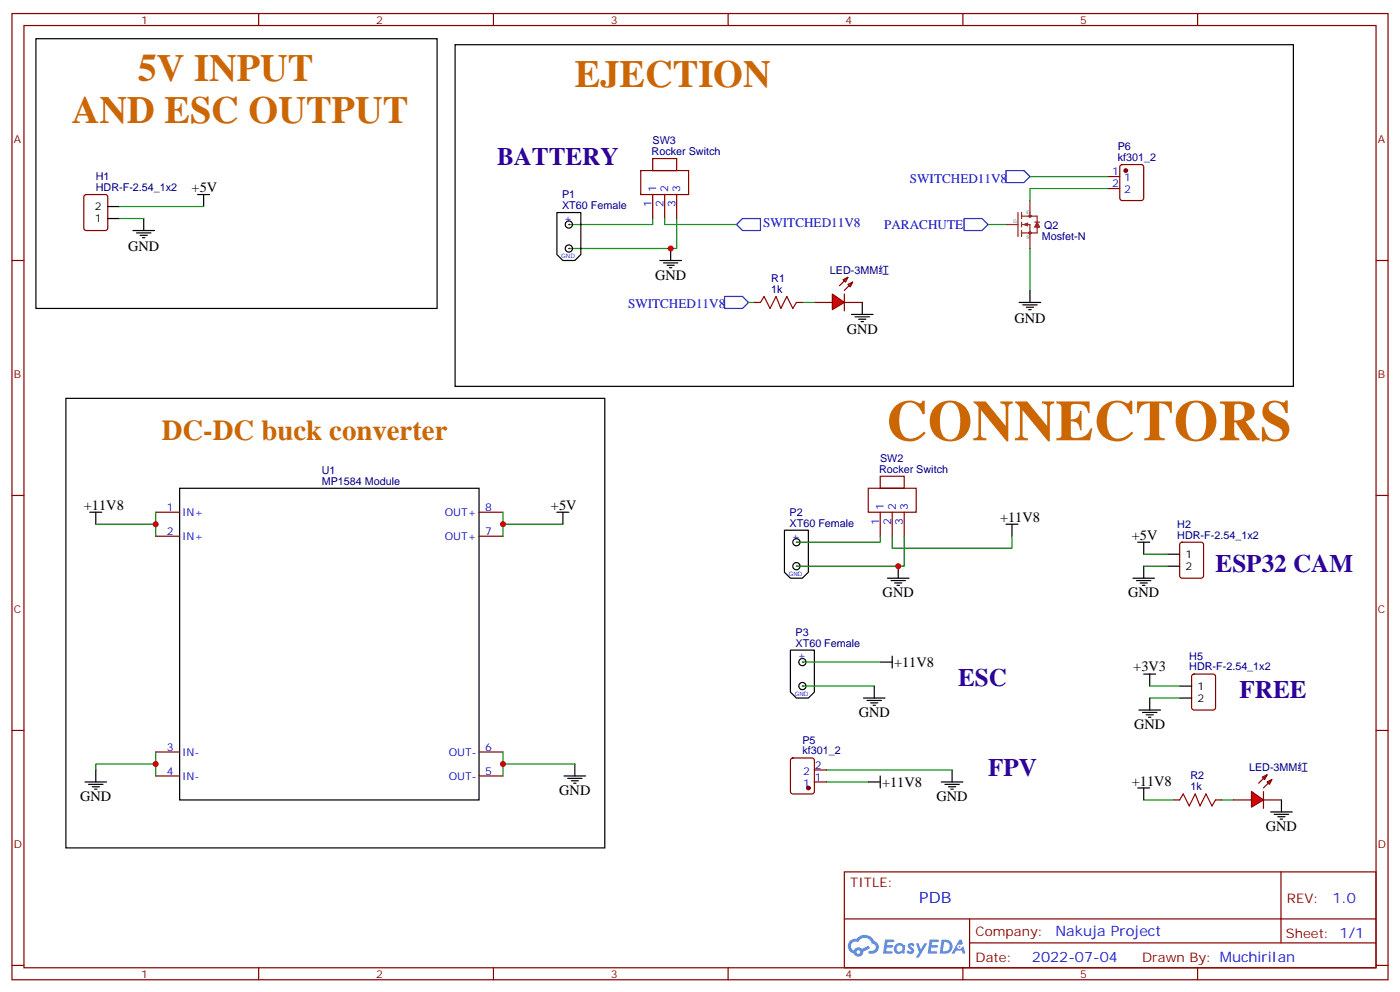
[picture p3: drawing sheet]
<svg xmlns="http://www.w3.org/2000/svg" width="412mm" height="292mm" viewBox="0 0 412 292" stroke-linecap="round" stroke-linejoin="round" font-family="sans-serif">
<g fill="none" stroke="#870000" stroke-width=".35">
<path d="M3.5 4h405.4v284.3h-405.4zM7.1 7.5h398.2v277.3h-398.2zM76.2 4v3.5M145.3 4v3.5M214.5 4v3.5M283.6 4v3.5M352.8 4v3.5M3.5 76.7h3.6M405.3 76.7h3.6M3.5 145.8h3.6M405.3 145.8h3.6M3.5 214.9h3.6"/>
<path d="M405.3 214.9h3.6M248.7 256.6h156.6v28.2h-156.6zM377.3 256.6v20.9M248.7 270.4h156.5M285.6 277.5h119.6M285.6 270.4v14.1M3.5 284.1h3.6M76.2 284.8v3.5M145.3 284.8v3.5M214.5 284.8v3.5M283.6 284.8v3.5M352.8 284.8v3.5"/>
<path d="M405.3 284.1h3.6"/>
</g>
<g fill="#5487ff">
<path d="M267.7 277.8a1.22 1.22 0 0 1 1.7 .2l-.4 .6a.47 .47 0 0 0-.3-.4 .47 .47 0 0 0-.5 .2l.1 .2a1.14 1.14 0 0 1 .8 1.8 1.14 1.14 0 0 1-1.9 0l-.2-.2 .5-.6 .7 .4a.29 .29 0 0 0 .3-.2 .29 .29 0 0 0-.2-.3 1.04 1.04 0 0 1-.6-1.7z"/>
<path d="M260.7 276.5h2.4l.3 .2-.2 .5h-1.8l-.1 .9h1.5l.3 .4-.3 .3h-1.6l-.2 1.1 1.7 .1 .2 .3-.2 .3-2.6 .1z"/>
<path d="M273.8 276.5h2.4l.3 .2-.1 .5h-1.8l-.2 .9h1.6l.3 .4-.4 .3h-1.6l-.1 1.1 1.7 .1 .2 .3-.2 .3-2.6 .1z"/>
<path d="M282.6 276.5h.7l.3 1.3-.6 .3a.69 .69 0 0 0-1 .3 .69 .69 0 0 0 .4 .9 .69 .69 0 0 0 .9-.6l.5-.3 .6 2.2h-.8l-.2-.8h-1.8l-.5 .8h-.8z"/>
<path d="M269.8 277.6h.8l.6 1.8 1.1-1.8h.9l-2.6 4.2h-.8l.9-1.6z"/>
<path d="M277.4 276.5l-.6 4.2h1.3a2.11 2.11 0 0 0 2.5-2.2 2.11 2.11 0 0 0-2.5-2zM278.1 277.2a1.39 1.39 0 0 1 1.7 1.5 1.39 1.39 0 0 1-1.8 1.2h-.3z"/>
<path d="M263.7 278.1a1.54 1.54 0 0 0-.1 2.2 1.54 1.54 0 0 0 2.2 .1l.6 .3 .3-2.3-.2-.3h-.4a1.49 1.49 0 0 0-2.4 0zM264 279.1a.94 .94 0 0 1 1.8 0 .94 .94 0 0 1-1.8 0z"/>
<path d="M250.4 276.9a2.18 2.18 0 0 0 1.1 3.7 1.44 1.44 0 0 0 1.6 .9 1.44 1.44 0 0 0 1.2-1.5l2-1-.5-.7-1.9 1a1.47 1.47 0 0 0-2.4 .4 1.39 1.39 0 0 1-.7-1.9 1.39 1.39 0 0 1 2-.5 2.12 2.12 0 0 1 2.2-1.3 2.12 2.12 0 0 1 1.9 1.7 1.14 1.14 0 0 1 1.1 1.4 1.14 1.14 0 0 1-1.7 .7 .43 .43 0 0 0-.5 .4 .43 .43 0 0 0 .4 .5 1.98 1.98 0 0 0 2.5-1.3 1.98 1.98 0 0 0-1.2-2.5 3.1 3.1 0 0 0-5.3-.7l-.9 .1zM252.3 280.2a.55 .55 0 0 1 1.1 0 .55 .55 0 0 1-1.1 0z"/>
<circle cx="282.6" cy="278.6" r=".26"/>
</g>
<path d="M255.8 143.7h14.1v7h-14.1zM259.3 140.2h7v3.5h-7zM259.3 150.7v7.1M262.8 150.7v7.1M266.3 150.7v7.1" fill="none" stroke="#870000" stroke-width=".35"/>
<g fill="none" stroke="#000" stroke-width=".35">
<path d="M231.1 156h7v12.4l-1.7 1.7h-3.6l-1.7-1.7z"/>
<circle cx="234.6" cy="159.6" r="1.06"/>
<circle cx="234.6" cy="166.6" r="1.06"/>
</g>
<g fill="#870000">
<circle cx="234.6" cy="166.6" r=".18"/>
<circle cx="234.6" cy="159.6" r=".18"/>
</g>
<g fill="none" stroke="#000" stroke-width=".35">
<path d="M10.6 11.4h118.2v79.4h-118.2zM134.1 13.2h246.9v100.5h-246.9zM58.2 57.3h3.5M60 57.3v3.5M39.2 67.8h6.3M40.2 68.5h4.2M41.3 69.3h2.1M42 70h.7M42.3 64.3v3.5M164 62.5h7.1v12.4l-1.8 1.8h-3.5l-1.8-1.8zM194.4 76.7h6.3M195.4 77.4h4.3"/>
<path d="M196.5 78.1h2.1M197.2 78.8h.7M197.6 73.1v3.6M300.2 89h6.4M301.3 89.7h4.2M302.3 90.4h2.1M303 91.1h.7M303.4 85.5v3.5M296.3 154.3h3.6M298.1 154.3v3.5M261.4 170.1h6.4M262.5 170.9h4.2"/>
<path d="M263.5 171.6h2.1M264.2 172.3h.7M264.6 166.6v3.5M259.3 194.8h3.5M262.8 193.1v3.5M254.4 205.4h6.3M255.4 206.1h4.2M256.5 206.8h2.1M257.2 207.5h.7M257.5 201.9v3.5"/>
<circle cx="167.6" cy="66.1" r="1.06"/>
<circle cx="167.6" cy="73.1" r="1.06"/>
</g>
<path d="M303.4 52h22.9M326.3 55.5h-22.9v3.5M192.3 64.3v1.8h-24.7M199.3 64.3v8.8h-31.7M291 66.1h5.3M303.4 73.1v12.4M259.3 157.8v1.8h-24.7M262.8 157.8v3.5h35.3v-3.5M266.3 157.8v8.8h-31.7" fill="none" stroke="#008700" stroke-width=".35"/>
<g fill="none" stroke="#8c2424" stroke-width=".35">
<path d="M303.4 59v4.6M296.3 66.1h3.6M299.9 62.5v7.1M300.9 66.1h2.5v7M300.9 63.6h4.6v4.9h-4.6M300.9 62.5v1.8M300.9 65.4v1.4M300.9 67.8v1.8M302.7 65.7l-1.1 .4 1.1 .3M302.7 65.7v.7M302.7 65.7l-.7 .4 .7 .3M302.7 65.7l-.4 .4"/>
<path d="M304.8 65.4h1.4M305.5 65.4l.7 1.4h-1.4zM305.5 66.1l-.3 .7M305.5 66.1l.4 .7M305.5 66.1l-.3 .3M305.5 66.1l.4 .3"/>
<circle cx="303.4" cy="68.5" r=".35"/>
<circle cx="303.4" cy="63.6" r=".35"/>
</g>
<path d="M326.3 52h3.5M326.3 55.5h3.5M330.1 48.6l.5-.2h5.6l.6 .5 .1 9.4-.5 .7h-5.8l-.7-.4-.1-9.5z" fill="none" stroke="#870000" stroke-width=".35"/>
<circle cx="331.6" cy="50.2" r=".53" fill="#870000" stroke="#870000" stroke-width=".35"/>
<path d="M296.3 50.2h5.3l1.8 1.8-1.8 1.7h-5.3zM217 66.1l1.7-1.8h5.3v3.5h-5.3zM284 64.3h5.3l1.7 1.8-1.7 1.7h-5.3z" fill="none" stroke="#00f" stroke-width=".35"/>
<g fill="#870000">
<circle cx="167.6" cy="73.1" r=".18"/>
<circle cx="167.6" cy="66.1" r=".18"/>
</g>
<path d="M188.7 50.2h14.1v7.1h-14.1zM192.3 46.7h7v3.5h-7zM192.3 57.3v7M195.8 57.3v7M199.3 57.3v7" fill="none" stroke="#870000" stroke-width=".35"/>
<path d="M195.8 64.3v1.8h21.2" fill="none" stroke="#008700" stroke-width=".35"/>
<g fill="none" stroke="#000" stroke-width=".35">
<path d="M232.8 191.3h7.1v12.4l-1.8 1.7h-3.5l-1.8-1.7z"/>
<circle cx="236.4" cy="194.8" r="1.06"/>
<circle cx="236.4" cy="201.9" r="1.06"/>
</g>
<g fill="#870000">
<circle cx="236.4" cy="201.9" r=".18"/>
<circle cx="236.4" cy="194.8" r=".18"/>
</g>
<g fill="none" stroke="#008700" stroke-width=".35">
<path d="M35.3 60.8h24.7M35.3 64.3h7M28.2 154.3h17.7M45.9 150.7v7.1M148.2 154.3h17.6M148.2 150.7v7.1M236.4 194.8h22.9M236.4 201.9h21.1M45.9 224.8h-17.7v1.8M45.9 221.3v7.1M148.2 221.3v7.1M148.2 224.8h21.1"/>
<path d="M243.4 230.1h12.4M243.4 226.6h37.1"/>
</g>
<g fill="none" stroke="#000" stroke-width=".35">
<path d="M31.7 64.3h3.6M31.7 60.8h3.6M19.4 117.2h158.8v132.3h-158.8zM26.5 150.7h3.5M28.2 150.7v3.6M52.9 143.7h88.2v91.7h-88.2zM164 150.7h3.6M165.8 150.7v3.6M25 230.1h6.4M26.1 230.8h4.2M27.2 231.5h2.1M27.9 232.2h.7"/>
<path d="M28.2 226.6v3.5M166.2 228.4h6.3M167.2 229.1h4.2M168.3 229.8h2.1M169 230.5h.7M169.3 224.8v3.6M255.8 230.1h3.5M259.3 228.4v3.5M277.3 230.1h6.3M278.3 230.8h4.3M279.4 231.5h2.1M280.1 232.2h.7"/>
<path d="M280.5 226.6v3.5"/>
</g>
<g fill="none" stroke="#870000" stroke-width=".35">
<path d="M24.9 57.5l.5-.2h5.6l.7 .4v9.4l-.4 .7h-5.9l-.7-.4v-9.4zM248.7 86.5v5M45.9 150.7h7M45.9 157.8h7M141.1 150.7h7.1M141.1 157.8h7.1M45.9 221.3h7M45.9 228.4h7M141.1 221.3h7.1M141.1 228.4h7.1M233.1 223.3l.4-.2h5.7l.6 .4 .1 9.4-.5 .7h-5.9l-.6-.4-.1-9.4zM239.9 230.1h3.5"/>
<path d="M239.9 226.6h3.5"/>
</g>
<circle cx="238.1" cy="231.9" r=".53" fill="#870000" stroke="#870000" stroke-width=".35"/>
<path d="M245.2 86.5l3.5 2.5-3.5 2.1z" fill="#f00" stroke="#870000" stroke-width=".35"/>
<g fill="none" stroke="#870000" stroke-width=".35">
<path d="M222.2 89h1.8M234.6 89h1.8M239.9 89h5.3M248.4 82.3l1.4-.7-.7 1.4zM248.7 89h5.3M249.8 83.7l1.4-.7-.7 1.4zM249.8 81.6l-2.5 2.5M251.2 83l-2.5 2.5M347.7 159.8l.5-.2h5.6l.7 .4v9.4l-.4 .7h-5.9l-.7-.4v-9.4zM351.2 198.6l.5-.2h5.7l.6 .4 .1 9.4-.5 .7-5.9 .1-.6-.5-.1-9.4zM345.7 235.4h1.8M358.1 235.4h1.7"/>
<path d="M372.2 232.9v5"/>
</g>
<path d="M213.4 87.2h5.3l1.8 1.8-1.8 1.8h-5.3z" fill="none" stroke="#00f" stroke-width=".35"/>
<g fill="none" stroke="#000" stroke-width=".35">
<path d="M250.8 92.5h6.4M251.9 93.2h4.2M252.9 93.9h2.2M253.6 94.7h.8M254 89v3.5M335.1 159.6h3.6M336.9 159.6v3.5M333.7 170.1h6.4M334.8 170.9h4.2M335.8 171.6h2.2M336.5 172.3h.8M336.9 166.6v3.5"/>
<path d="M344 163.1h3.5M344 166.6h3.5M336.9 198.4h3.5M338.7 198.4v3.5M335.5 209h6.3M336.5 209.7h4.3M337.6 210.4h2.1M338.3 211.1h.7M338.7 205.4v3.6M347.5 201.9h3.5M347.5 205.4h3.5M374.3 238.9h6.3"/>
<path d="M375.4 239.6h4.2M377.5 235.4v3.5M376.4 240.3h2.1M377.1 241.1h.7"/>
</g>
<path d="M220.5 89h1.7M236.4 89h3.5M336.9 163.1h7.1M336.9 166.6h7.1M338.7 201.9h8.8M338.7 205.4h8.8M359.8 235.4h3.6" fill="none" stroke="#008700" stroke-width=".35"/>
<path d="M224 89l1.1-1.8 1.7 3.6 1.8-3.6 1.4 3.6 1.8-3.6 1.7 3.6 1.1-1.8M347.5 235.4l1-1.8 1.8 3.6 1.8-3.6 1.4 3.6 1.7-3.6 1.8 3.6 1.1-1.8" fill="none" stroke="#a10000" stroke-width=".35"/>
<path d="M368.7 232.9l3.5 2.5-3.5 2.1z" fill="#f00" stroke="#870000" stroke-width=".35"/>
<path d="M363.4 235.4h5.3M371.8 228.7l1.4-.7-.7 1.4zM372.2 235.4h5.3M373.2 230.1l1.4-.7-.7 1.4zM373.2 228l-2.4 2.5M374.6 229.4l-2.4 2.5" fill="none" stroke="#870000" stroke-width=".35"/>
<path d="M335.1 231.9h3.6M336.9 231.9v3.5" fill="none" stroke="#000" stroke-width=".35"/>
<path d="M336.9 235.4h8.8" fill="none" stroke="#008700" stroke-width=".35"/>
<g fill="#c00">
<circle cx="264.6" cy="166.6" r=".88"/>
<circle cx="197.6" cy="73.1" r=".88"/>
<circle cx="45.9" cy="154.3" r=".88"/>
<circle cx="45.9" cy="224.8" r=".88"/>
<circle cx="148.2" cy="224.8" r=".88"/>
<circle cx="148.2" cy="154.3" r=".88"/>
</g>
<text font-size="16.9" fill="#c60" x="261.1" y="129.6">CONNECTORS</text>
<g font-size="11.3" fill="#c60">
<text x="40.6" y="23.7">5V INPUT</text>
<text x="169.3" y="25.5">EJECTION</text>
<text x="21.2" y="36.1">AND ESC OUTPUT</text>
</g>
<text font-size="8.5" fill="#c60" x="47.6" y="129.6">DC-DC buck converter</text>
<g font-size="7.4" fill="#309">
<text x="146.4" y="48.4">BATTERY</text>
<text x="358.1" y="168.4">ESP32 CAM</text>
<text x="282.2" y="201.9">ESC</text>
<text x="365.1" y="205.4">FREE</text>
<text x="291" y="228.4">FPV</text>
</g>
<text font-size="4.6" fill="#00f" x="270.8" y="265.6">PDB</text>
<g font-size="4.2">
<text x="56.4" y="56.6">+5V</text>
<text x="37.8" y="73.8">GND</text>
<text x="193" y="82.3">GND</text>
<text x="298.8" y="95">GND</text>
<text x="249.4" y="98.2">GND</text>
<text x="24.7" y="150">+11V8</text>
<text x="162.3" y="150">+5V</text>
<text x="294.6" y="153.6">+11V8</text>
<text x="333.4" y="158.9">+5V</text>
<text x="260" y="175.8">GND</text>
<text x="332.3" y="175.8">GND</text>
<text x="263.3" y="196.2">+11V8</text>
<text x="333.8" y="197.4">+3V3</text>
<text x="252.9" y="211.1">GND</text>
<text x="334.1" y="214.6">GND</text>
<text x="164.7" y="234">GND</text>
<text x="259.8" y="231.5">+11V8</text>
<text x="333.4" y="231.2">+11V8</text>
<text x="23.6" y="235.8">GND</text>
<text x="275.9" y="235.8">GND</text>
<text x="372.9" y="244.6">GND</text>
</g>
<g font-size="4.2" fill="#00f">
<text x="392.5" y="265.8">1.0</text>
<text x="310.9" y="275.4">Nakuja Project</text>
<text x="304" y="283.2">2022-07-04</text>
</g>
<g font-size="3.9" fill="#00f">
<text x="268" y="53.7">SWITCHED11V8</text>
<text x="224.8" y="66.8">SWITCHED11V8</text>
<text x="260.4" y="67.3">PARACHUTE</text>
<text x="185" y="90.8">SWITCHED11V8</text>
</g>
<g font-size="3.9" fill="#800">
<text x="250.5" y="261.2">TITLE:</text>
<text x="379.1" y="265.8">REV:</text>
<text x="287.4" y="275.4">Company:</text>
<text x="378.7" y="276">Sheet: 1/1</text>
<text x="287.4" y="283">Date:</text>
<text x="336.4" y="283.1">Drawn By: MuchiriIan</text>
</g>
<g font-size="3.2" fill="#800">
<text x="41.6" y="7">1</text>
<text x="110.8" y="7">2</text>
<text x="179.9" y="7">3</text>
<text x="249.1" y="7">4</text>
<text x="318.2" y="7">5</text>
<text x="4.1" y="42.1">A</text>
<text x="405.9" y="42.1">A</text>
<text x="4.1" y="111.2">B</text>
<text x="405.9" y="111.2">B</text>
<text x="4.1" y="180.4">C</text>
<text x="405.9" y="180.4">C</text>
<text x="4.1" y="249.5">D</text>
<text x="405.9" y="249.5">D</text>
<text x="41.6" y="287.8">1</text>
<text x="110.8" y="287.8">2</text>
<text x="179.9" y="287.8">3</text>
<text x="249.1" y="287.8">4</text>
<text x="318.2" y="287.8">5</text>
</g>
<g font-size="3.2" fill="#000080">
<text x="192" y="45.6">Rocker Switch</text>
<text x="192.2" y="42.4">SW3</text>
<text x="329.2" y="47.4">kf301_2</text>
<text x="329.2" y="44.2">P6</text>
<text x="28.2" y="53.1">H1</text>
<text x="28.2" y="56.2">HDR-F-2.54_1x2</text>
<text x="165.6" y="58.3">P1</text>
<text x="165.6" y="61.5">XT60 Female</text>
<text x="306.9" y="70.5">Mosfet-N</text>
<text x="307.6" y="67.4">Q2</text>
<text x="227.2" y="83">R1</text>
<text x="244.5" y="80.5">LED-3MM红</text>
<text x="227.2" y="86.2">1k</text>
<text x="259.2" y="135.9">SW2</text>
<text x="94.8" y="142.6">MP1584 Module</text>
<text x="94.8" y="139.5">U1</text>
<text x="259" y="139.1">Rocker Switch</text>
<text x="232.6" y="155">XT60 Female</text>
<text x="232.6" y="151.8">P2</text>
<text x="346.8" y="155.4">H2</text>
<text x="346.8" y="158.5">HDR-F-2.54_1x2</text>
<text x="234.4" y="190.3">XT60 Female</text>
<text x="234.4" y="187">P3</text>
<text x="350.3" y="197.3">HDR-F-2.54_1x2</text>
<text x="350.3" y="194.2">H5</text>
<text x="236.3" y="218.8">P5</text>
<text x="236.3" y="222">kf301_2</text>
<text x="367.9" y="226.9">LED-3MM红</text>
<text x="350.7" y="232.6">1k</text>
<text x="350.7" y="229.4">R2</text>
</g>
<g font-size="3.2" fill="#00f">
<text x="327.7" y="51.6">1</text>
<text x="331.2" y="53.4">1</text>
<text x="193.3" y="56.6" transform="rotate(-90 193.3 56.6)">1</text>
<text x="196.8" y="56.6" transform="rotate(-90 196.8 56.6)">2</text>
<text x="200.4" y="56.6" transform="rotate(-90 200.4 56.6)">3</text>
<text x="327.7" y="55.1">2</text>
<text x="331.2" y="56.9">2</text>
<text x="166.1" y="65.3">+</text>
<text x="191.9" y="61" transform="rotate(-90 191.9 61)">1</text>
<text x="195.4" y="61" transform="rotate(-90 195.4 61)">2</text>
<text x="199" y="61" transform="rotate(-90 199 61)">3</text>
<text x="49.1" y="150.4">1</text>
<text x="53.6" y="151.8">IN+</text>
<text x="131" y="151.8">OUT+</text>
<text x="142.9" y="150.4">8</text>
<text x="258.9" y="154.5" transform="rotate(-90 258.9 154.5)">1</text>
<text x="260.3" y="150" transform="rotate(-90 260.3 150)">1</text>
<text x="262.5" y="154.5" transform="rotate(-90 262.5 154.5)">2</text>
<text x="263.9" y="150" transform="rotate(-90 263.9 150)">2</text>
<text x="266" y="154.5" transform="rotate(-90 266 154.5)">3</text>
<text x="267.4" y="150" transform="rotate(-90 267.4 150)">3</text>
<text x="49.1" y="157.4">2</text>
<text x="53.6" y="158.9">IN+</text>
<text x="131" y="158.9">OUT+</text>
<text x="142.9" y="157.4">7</text>
<text x="233.2" y="158.8">+</text>
<text x="234.9" y="194.1">+</text>
<text x="49.1" y="220.9">3</text>
<text x="142.9" y="220.9">6</text>
<text x="53.6" y="222.4">IN-</text>
<text x="132.2" y="222.4">OUT-</text>
<text x="240.1" y="226.2">2</text>
<text x="49.1" y="228">4</text>
<text x="53.6" y="229.4">IN-</text>
<text x="132.2" y="229.4">OUT-</text>
<text x="142.9" y="228">5</text>
<text x="236.6" y="231.5">1</text>
<text x="236.6" y="228">2</text>
<text x="240.1" y="229.8">1</text>
</g>
<g font-size="3.2">
<text x="28" y="65.4">1</text>
<text x="28" y="61.8">2</text>
<text x="349.2" y="164.1">1</text>
<text x="349.2" y="167.7">2</text>
<text x="352.8" y="203">1</text>
<text x="352.8" y="206.5">2</text>
</g>
<g font-size="1.8" fill="#00f">
<text x="165.3" y="76">GND</text>
<text x="232.4" y="169.5">GND</text>
<text x="234.1" y="204.8">GND</text>
</g>
<g font-size="1.4" fill="#238d23">
<text x="298.4" y="65.7">G</text>
<text x="302.3" y="62.9">D</text>
<text x="302.3" y="70.3">S</text>
</g>
</svg>
